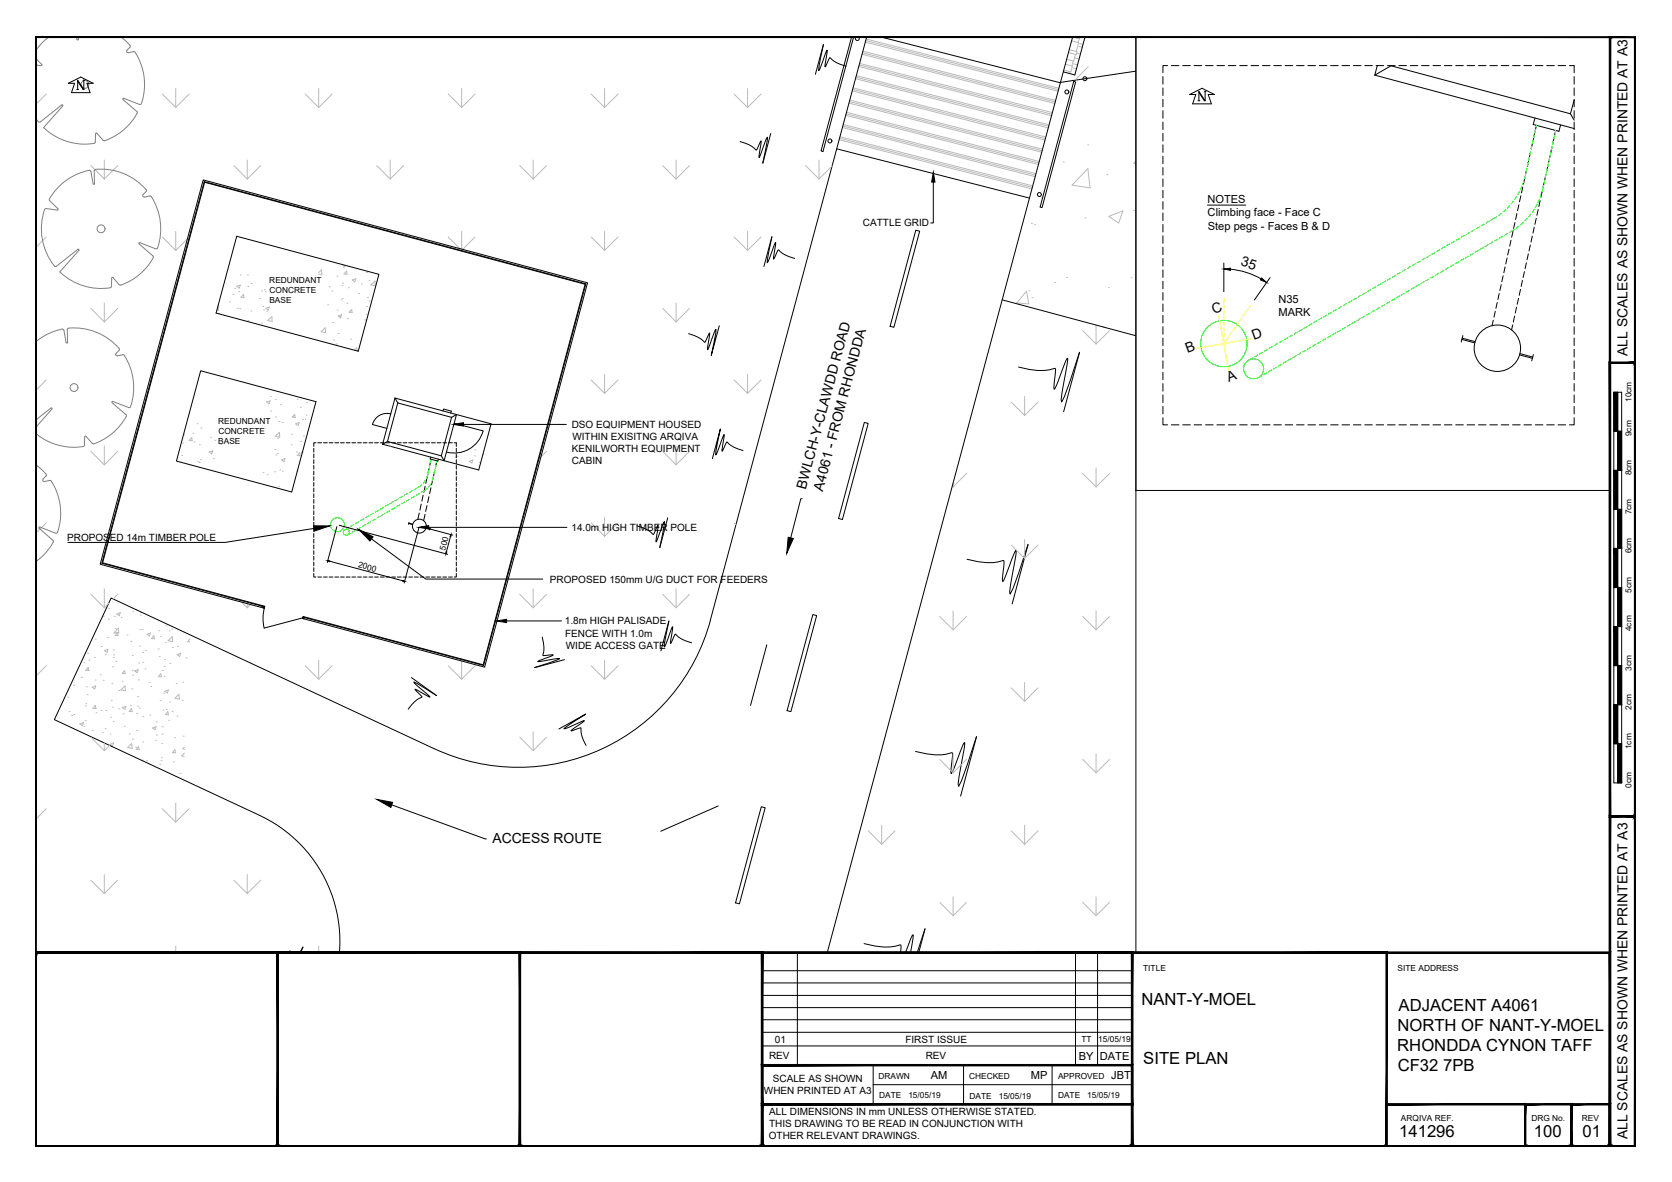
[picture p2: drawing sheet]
<svg xmlns="http://www.w3.org/2000/svg" width="420mm" height="297mm" viewBox="0 0 420 297" stroke-linecap="round" stroke-linejoin="round" font-family="sans-serif">
<!-- layer: 0 HATCH -->
<g fill="none" stroke="#bababa" stroke-width=".25">
<path d="M215 19.8l48.4 12.4M215.1 19.4l48.4 12.4M215.2 19l48.4 12.4M215.8 16.7l48.5 12.4M215.9 16.3l48.5 12.4M216 15.9l48.5 12.4M216.6 13.6l48.5 12.4M216.7 13.3l48.5 12.3M216.8 12.9l48.5 12.4M217.5 10.6l48.4 12.3M217.5 10.2l48.5 12.4M217.6 9.8l48.5 12.4"/>
<path d="M267.7 16.2l1.8 .4-.4 1.5-1.8-.5M268.7 12.5l1.9 .5-.2 .7-1.9-.5M269 18.1l-.2 .4M269.3 10.3l1.7 .4-.5 2.2M269.6 9.3l1.7 .5 .1-.5M269.6 17.1l.9 .2M269.7 15.4l-.3 1.2M269.8 16l1 .3M270.2 14.6l1 .2M270.3 13.7l-.5 1.7-1.8-.5M270.7 13.4l.8 .2M271.1 11.7l.9 .2"/>
<path d="M271.2 9.7l-.3 1M271.3 10.9l.8 .3M273.5 16.8l-3.2 3.2M11.6 23.6l-2.7 2.7M40.8 23.6l3.4 3.4M44.2 22.2v4.8M47.5 23.6l-3.3 3.4M76.7 23.6l3.4 3.4M80.1 22.2v4.8M83.4 23.6l-3.3 3.4M112.6 23.6l3.4 3.4M116 22.2v4.8"/>
<path d="M119.4 23.6l-3.4 3.4M148.6 23.6l3.3 3.4M151.9 22.2v4.8M155.3 23.6l-3.4 3.4M184.5 23.6l3.4 3.4M187.9 22.2v4.8M191.2 23.6l-3.3 3.4M210.9 35.1l48.4 12.4M211 34.7l48.4 12.4M211.1 34.4l48.4 12.3M211.7 32l48.4 12.4M211.8 31.7l48.5 12.3"/>
<path d="M211.9 31.3l48.4 12.3M212.5 29l48.5 12.3M212.6 28.6l48.5 12.4M212.7 28.2l48.5 12.4M213.3 25.9l48.5 12.4M213.4 25.5l48.5 12.4M213.5 25.1l48.5 12.4M214.2 22.8l48.4 12.4M214.3 22.5l48.4 12.3M214.4 22.1l48.4 12.3M273.3 36.4h.1M11.6 59.6l-2.7 2.7"/>
<path d="M22.8 41.6l3.4 3.4M26.2 40.2v4.8M29.6 41.6l-3.4 3.4M40.8 59.6l3.4 3.3M44.2 58.2v4.7M58.8 41.6l3.3 3.4M62.1 40.2v4.8M65.5 41.6l-3.4 3.4M94.7 41.6l3.4 3.4M98.1 40.2v4.8M101.4 41.6l-3.3 3.4M112.6 59.6l3 2.9"/>
<path d="M116 58.2v4.4M119.4 59.6l-3.1 3.1M130.6 41.6l3.4 3.4M134 40.2v4.8M137.3 41.6l-3.3 3.4M148.6 59.6l3.3 3.3M151.9 58.2v4.7M155.3 59.6l-3.4 3.3M166.5 41.6l3.4 3.4M169.9 40.2v4.8M173.3 41.6l-3.4 3.4M184.5 59.6l3.4 3.3"/>
<path d="M187.9 58.2v4.7M191.2 59.6l-3.3 3.3M202.4 41.6l3.4 3.4M205.8 40.2v4.8M209.1 41.7l-3.3 3.3M259.2 56.2h.1M260 56.4h.1M261.7 49.6h.1M267.2 40.7h.1M269.4 46.5l4-4.1 .5 4.8M269.4 46.5l4.5 .7M272.7 54.8h.1"/>
<path d="M278.1 43.9h.1M278.6 54.4l3.6-1.4-1.1 3.1zM284.8 52.9h.1M285.4 40.4l-.5 .7h.5M22.8 77.5l3.4 3.4M26.2 76.1v4.8M29.6 77.5l-3.4 3.4M47.1 60l-2.9 2.9M54.8 76.9l.1-.1 .1 1.2-.5-.1M55 78.8h.1M57.7 75.9h.1M58.6 74h.1"/>
<path d="M59 72.5h.1M59.5 71.9l.9-.3-.3 .8zM59.6 77.5h.1M60 73.3h.1M60.3 77.6h.1M60.4 69.1h.1M61.2 74l.1 .8-.7-.1zM62.2 69.1h.1M62.3 72h.1M63 78.1h.1M63.1 71.2h.1M65.2 75h.1"/>
<path d="M65.7 73.1h.1M66.1 77h.1M66.2 77.9h.1M66.4 72.8h.1M66.6 73.3h.1M66.8 77.4l.9-.2-.3 .7zM67 78.2h.1M80.1 68.5l.7-.7 .1 1.2-.9-.1M82.3 76.6h.1M82.7 72h.1M83.4 73.2h.1M84.6 69.4h.1"/>
<path d="M84.7 77.9h.1M85 79.4l.9-.3-.3 .8zM85.4 79.6h.1M85.7 75.4h.1M85.9 71.8h.1M86 75h.1M86.1 71.2h.1M86.2 66.8h.1M86.3 67.2h.1M86.5 67h.1M87.1 68.1l.1 .8-.7-.1zM87.2 76.2h.1"/>
<path d="M87.5 72.3h.1M88.5 78.5l-.8-.1 .7-.6 .1 .8M88.5 70.4l.9-.3-.3 .7zM90.2 73.8h.1M90.8 71.4h.1M92 79h.1M92.1 68.5h.1M92.1 77h.1M92.4 74.8h.1M92.7 70.5h.1M92.7 75.6h.1M93.2 71.6l1-1 .1 1.2z"/>
<path d="M166.5 77.5l3.4 3.4M169.9 76.1v4.8M173.3 77.5l-3.4 3.4M257.9 73.2l.6 3.2-3-.3zM258.6 73.1h.1M259.3 74.8h.1M265.1 71h.1M268 69.7h.1M278.6 72.3h.1M284.2 69.8h.1M11.6 95.5l-2.7 2.7M62.3 80.6h.1"/>
<path d="M65.7 81.2h.1M67.3 80.6l1-1 .1 1.2zM67.9 99.7h.1M80.7 83.3l1-.9 .1 1.2-1.1-.2M83.6 81h.1M83.8 85.4h.1M84.5 86.4h.1M85 83.8h.1M87.3 80.1h.1M88.1 85.2h.1M89.1 88l.5-.6 .2 .8M91.6 80.4h.1"/>
<path d="M148.6 95.5l3.3 3.3M151.9 94.1v4.7M155.3 95.5l-3.4 3.3M184.5 95.5l3.4 3.3M187.9 94.1v4.7M191.2 95.5l-3.3 3.3M257.5 99.7v4.7M272.1 83.1l3.3 3.3M275.4 81.7v4.7M277.2 82.1h.1M278.8 83.1l-3.4 3.3M22.8 113.4l3.4 3.4"/>
<path d="M26.2 112.1v4.7M29.6 113.4l-3.4 3.4M45.7 114.4h.1M45.9 111.3h.1M46.2 109.3h.1M48.2 110l-.7 .7 .8 .1M48.2 110l.1 .8M48.5 108.9h.1M48.8 111.1h.1M49.5 106.5h.1M49.7 116h.1M50.1 116.2h.1"/>
<path d="M50.1 111.8h.1M50.4 115.5h.1M50.5 107.6h.1M52.6 113.6l.9-.3-.3 .8zM52.9 109.9h.1M53.1 113.6h.1M53.6 115.3h.1M54 110.7h.1M55.5 111.7h.1M66.1 118.8h.1M67 101l.9-.3-.3 .8zM67.1 119.3h.1"/>
<path d="M68 103.3h.1M69 118.6h.1M69 113h.1M69.2 109.6l1-1 .1 1.3zM69.2 100.4h.1M69.2 104.8h.1M69.4 114.3h.1M69.7 114h.1M69.8 110.1h.1M70.1 109.4h.1M70.1 105.9h.1M70.3 118.1h.1"/>
<path d="M70.5 101.7h.1M70.7 115.5l.9-.2-.3 .7zM70.9 106.2h.1M70.9 118.4h.1M73.2 111.8h.1M73.3 109.1h.1M73.7 104.6h.1M74.1 104.1l-.7 .7 .8 .1-.1-.8M74.3 106.5l.9-.3-.3 .8zM74.5 113.6h.1M74.6 118.4h.1M74.7 100.3h.1"/>
<path d="M75.4 102.4h.1M75.4 114.6l-.7-.2 .6-.7 .1 .9M75.5 110.9h.1M75.8 113.6h.1M75.9 113.8h.1M76 105.4h.1M76.3 109.6h.1M76.7 105.4h.1M76.9 104.3h.1M77 101.1h.1M98.1 112.1h.1M114.4 114.9h.1"/>
<path d="M114.8 114.7h.1M115.6 106.3h.1M117.9 115.9l1-.3-.3 .8zM119.2 114.6h.1M119.4 113.1h.1M120.5 116.2h.1M121.3 114.2h.1M135.4 115.4l-.2 .2M137.3 113.4l-1.4 1.5M166.5 113.4l3.4 3.4M169.9 112.1v4.7M173.3 113.4l-3.4 3.4"/>
<path d="M242.9 119l-3.4 3.4M254.1 101l3.4 3.4M260.8 101l-3.3 3.4M272.1 119l3.3 3.4M275.4 117.6v4.8M278.8 119l-3.4 3.4M11.6 131.4l-2.7 2.7M70 122.3h.1M148.6 131.4l3.3 3.4M151.9 130v4.8M155.3 131.4l-3.4 3.4M184.5 131.4l.4 .5"/>
<path d="M239.3 122.2l.2 .2M239.5 121.4v1M254.1 137l3.4 3.3M257.5 135.6v4.7M260.8 137l-3.3 3.3M22.8 149.4l3.4 3.3M26 154.9h.1M26.2 148v4.7M27.2 155.6h.1M27.3 151.6l-1.1 1.1M27.4 152.9h.1M28.6 159.1h.1"/>
<path d="M28.7 154.9h.1M28.9 158h.1M28.9 159.7l.8 .1-.1-.9-.7 .8M29.3 154.3l.9-.4-.2 .8zM29.6 149.4l-1.2 1.1M29.7 157.9l.2 1.2-1.2-.2zM30.4 155.2h.1M31.9 159.6h.1M33.4 153.6h.1M34.1 153.2h.1M35.2 158.2h.1M35.2 154.6h.1"/>
<path d="M35.3 153.9h.1M35.7 158.2h.1M36.9 159.4l.9-.3-.2 .7zM39.9 158.5h.1M40.3 159.9h.1M41.7 157.3h.1M42.5 158.5h.1M43.1 158.1h.1M43.3 160l-1 1 1.1 .2-.1-1.2M60 150.6l.2 .2M60.7 151.3l1.4 1.4M62.1 151.2v.1"/>
<path d="M62.1 151.7v1M62.9 151.9l-.8 .8M63.4 151.5l-.2 .1M130.6 149.4l3.4 3.3M134 148v4.7M137.3 149.4l-3.3 3.3M166.5 149.4l3.4 3.3M169.9 148v4.7M173.3 149.4l-3.4 3.3M236.1 154.9l3.4 3.4M239.5 153.5v4.8M242.9 154.9l-3.4 3.4"/>
<path d="M272.1 154.9l3.3 3.4M275.4 153.5v4.8M278.8 154.9l-3.4 3.4M11.6 167.3l-2.7 2.7M17.1 175.2h.1M17.3 178.8h.1M18 179.8h.1M18.5 172.2h.1M18.5 179.6h.1M20.4 170.2h.1M21.1 166.5h.1M21.4 177.4h.1"/>
<path d="M21.6 176.8h.1M21.7 172.6h.1M21.9 168.4h.1M21.9 174.6h.1M22 164.2h.1M22.2 167.7l-.6 .7 .7 .1-.1-.8M22.3 165.9h.1M23.2 172.7l.9-.3-.3 .7zM23.3 178l.8 .1M23.8 165.2h.1M23.9 160.6h.1M23.9 170.9h.1"/>
<path d="M24 177.2l-.6 .8M24 177.3l.1 .8M24.1 179.1h.1M25.2 169.6h.1M25.4 178.5h.1M25.4 162.5h.1M25.9 171h.1M26.3 163.5l.8-.3-.2 .7zM26.4 164.4h.1M26.6 178.5h.1M27.1 160.2h.1M28 176h.1"/>
<path d="M28.1 171.8h.1M28.2 177.7h.1M28.3 167.6h.1M28.4 163.3h.1M28.5 165.2h.1M28.6 164.6h.1M29.1 166.2h.1M29.7 178.1h.1M29.9 173.5h.1M30.7 171.2h.1M30.9 179.4h.1M31.4 172.4l.1 1.2-1.1-.2z"/>
<path d="M31.4 169.3l-.7-.1 .6-.7 .2 .8M31.6 177.5l-.2 .7-.7-.4 1-.3M32.8 177.3h.1M32.9 161.2h.1M33.1 178.1l-.6 .7h.7l-.1-.7M33.1 173.1h.1M33.2 168.5h.1M33.2 164.7h.1M33.3 169.7h.1M33.8 168.6l.9-.3-.2 .7zM34.4 179.3h.1M34.6 177.5h.1"/>
<path d="M34.6 175.1h.1M34.7 170.9h.1M34.9 166.6h.1M35 178h.1M35 162.4h.1M35.9 166.5h.1M35.9 164h.1M36.4 168.1h.1M36.6 163.5h.1M37.5 171.5h.1M37.7 179.7h.1M37.9 172.5h.1"/>
<path d="M38.8 160.5h-.8l.7-.8 .1 .8M39.8 163.1h.1M40 165h.1M40.2 176h.1M40.4 169.3l.2 .8-.8-.1zM40.8 168.4h.1M40.9 178.4h.1M41.1 174.2h.1M41.2 170h.1M41.2 167.5h.1M41.4 165.7h.1M41.4 173.7l.9-.3-.3 .8z"/>
<path d="M41.6 161.5h.1M41.8 178.3h.1M42.3 179.6h-.7l.6-.8 .1 .9M42.6 176.4h.1M42.7 166.7h.1M43.3 178.8h.1M43.3 162.7h.1M44.3 171.8h.1M44.5 180h.1M44.5 164.5l.9-.3-.3 .8zM44.6 162.5h.1M44.9 174.5l.2 1.2-1.2-.2z"/>
<path d="M45.7 176h.1M45.9 171.4h.1M46.8 165.3h.1M47.8 160.5l-.7 .8h.6M76.7 167.3l3.4 3.4M80.1 165.9v4.8M83.4 167.3l-3.3 3.4M112.6 167.3l3.4 3.4M116 166.1v4.6M119.4 167.3l-3.4 3.4M148.6 167.3l3.3 3.4M151.9 165.9v4.8"/>
<path d="M155.3 167.3l-3.4 3.4M254.1 172.9l3.4 3.4M257.5 171.5v4.8M260.8 172.9l-3.3 3.4M20.1 181.9l.9-.3-.3 .8zM21 182.6h.1M21.4 181.1h.1M22.8 185.3l3.4 3.3M23.2 183.6h.1M25.7 184.1h.1M26.2 186.7v1.9M26.4 183.1h.1"/>
<path d="M27.5 187.3l-1.3 1.3M27.7 184.5h.1M27.8 180.3h.1M28.5 181.3h.1M28.5 186.7l-.2 .8-.6-.5 .9-.3M31.2 182.5h.1M32.1 187.9l1-1.1 .1 1.2-1.1-.1M32.5 184.4h.1M33.3 185.8h.1M34.1 187.8h.1M34.3 183.5h.1M34.8 187.6l-.6 .7 .8 .1-.2-.8"/>
<path d="M35.7 191.1h.1M35.9 180h.1M35.9 186.5h.1M36.8 191.2h.1M38.3 182.9l.9-.3-.2 .8zM39.1 186h.1M39.2 181.4h.1M39.3 184.7h.1M40.2 192.1h.1M40.5 191.1h.1M40.5 190.4h.1M40.6 186.9h.1"/>
<path d="M40.7 184.5h.1M40.8 182.6h.1M42.4 181h.1M43.3 189.1l.8 .1M43.3 189.1l.6-.7 .2 .8M43.6 191.5h.1M43.9 185.4h.1M45.2 194.4h.1M46 185h.1M46.3 189.3l-.7 .7 .7 .1M46.4 187.9l-.5 .1 .5 .4M130.6 185.3l3.4 3.3"/>
<path d="M134 183.9v4.7M137.3 185.3l-3.3 3.3M236.1 190.8l3.4 3.4M239.5 189.4v4.8M242.9 190.8l-3.4 3.4M272.1 190.8l3.3 3.4M275.4 189.4v4.8M278.8 190.8l-3.4 3.4M11.6 203.2l-2.7 2.7M26.2 219.8v4.8M40.8 203.2l3.4 3.4M44.2 201.8v4.8"/>
<path d="M47.5 203.2l-3.3 3.4M62.1 219.8v4.8M218.2 208.8l3.4 3.4M221.6 207.4v4.8M224.9 208.8l-3.3 3.4M254.1 208.8l3.4 3.4M257.5 207.4v4.8M260.8 208.8l-3.3 3.4M11.6 239.2l-.2 .2M22.8 221.2l3.4 3.4M29.6 221.2l-3.4 3.4M40.8 239.2l.2 .2"/>
<path d="M44.2 237.8v1.6M47.5 239.2l-.2 .2M58.8 221.2l3.3 3.4M65.5 221.2l-3.4 3.4M76.7 239.2l.2 .2M80.1 237.8v1.6M83.4 239.2l-.2 .2M236.1 226.8l3.4 3.3M239.5 225.4v4.7M242.9 226.8l-3.4 3.3M272.1 226.8l3.3 3.3M275.4 225.4v4.7"/>
<path d="M278.8 226.8l-3.4 3.3"/>
</g>
<!-- layer: 0 FENCE WALL AND RAILS -->
<g fill="none" stroke="#000" stroke-width=".25">
<path d="M214 9.3l-7.7 28.6 .5 .2 7.7-28.8M215.1 9.3a.49 .49 0 0 0 0 .7 .49 .49 0 0 0 .7 0 .49 .49 0 0 0-.1-.7M272.7 9.3l-2.6 9.5-2.9-.7M285.4 17.9l-18.9 2.8M269.8 20.5l.5 .1-8.4 31.6-.5-.2zM51.3 45.6l95.9 25.7-25.7 95.9-45.3-12.1v-.2l45.2 12.2 25.6-95.7-95.6-25.6-25.6 95.6 40.7 11v.1l-40.9-11zM65.5 152.2l.7 .2M66.2 152.4l.3 .1-.1 .3-.3-.1zM66.4 152.8l-41.2-11 25.9-96.6 96.5 25.9-25.8 96.6-45.7-12.3M66.5 152.7l-.4 2.9 .3 2.2M76.1 155.3l-9.7 2.5M76.2 155.1l.3 .1-.1 .3-.3-.1z"/>
<path d="M76.2 155.1l.4 .1"/>
<circle cx="272.6" cy="19.8" r=".5"/>
<circle cx="208.6" cy="35.4" r=".5"/>
<circle cx="268.1" cy="23.1" r=".5"/>
<circle cx="261.2" cy="48.9" r=".5"/>
</g>
<!-- layer: 0 BANKS ROAD MANHOLE AND GROUND FEATURES -->
<g fill="none" stroke="#000" stroke-width=".25">
<path d="M206.9 11.2l-1.2 6.5 2.1-5.1-.5 4.2 1.1-2.2 .1-.1 .3 .2a6.6 6.6 0 0 0 3.8 1.9M206.9 11.2l-2 7.5M217.8 9.3l-39.2 146.5a50 50 0 0 1-69.5 32.4l-81.2-37.9-14.2 30.5 51.5 24.1a35 35 0 0 1 20.1 34.5M221.3 9.3l45.2 11.5M269.5 9.3l-61.6 230.1M193.7 33.5l-2 7.5 1.2-6.5-2.1 5.1 .5-4.2-1.1 2.2-.2 .1-.5-.5a7.9 7.9 0 0 0-3.5-1.6M210.3 37.4l48.4 12.4M194 59.5l-2 7.5M194 59.5l-1.2 6.5 2-5.1-.4 4.2 1.1-2.2 .2-.1 .5 .5a8.7 8.7 0 0 0 3.5 1.6M230.1 57.8l1 .3-6.5 24.2-.9-.3zM251.8 75.4l33.6 9M180.7 81.9l-2 7.4 1.2-6.5-2.1 5.1 .5-4.2-1.1 2.2-.2 .1-.4-.5a8.6 8.6 0 0 0-3.6-1.6"/>
<path d="M256 92.2a15.4 15.4 0 0 0 8.5 .5l.7-.1 .1 .3-.5 4.2 .2 .7 .6-1.3 2.2-5.7 .4-.8 .1 .1-1.4 8.4-.3 2 .2 .5 .7-1.4 1.5-4.1 2.3-7-4 15M186.7 113.2a7.5 7.5 0 0 1-4-2.1l-1.3 2.3 .5-4.2-2.1 5.1 1.2-6.5-2 7.5M217.2 106.2l1 .2-6.5 24.2-1-.3zM167.8 130.1l-2 7.5 1.2-6.5-2.1 5.1 .5-4.2-1.1 2.2-.2 .1-.5-.5a7.9 7.9 0 0 0-3.5-1.6M168.1 156.1l-2 7.5M168.1 156.1l-1.2 6.5 2.1-5.1-.5 4.2 1.1-2.2 .2-.1 .5 .5a7.9 7.9 0 0 0 3.5 1.6M204.3 154.4l.9 .3-6.5 24.1-.9-.2zM243 140.5a15.6 15.6 0 0 0 8.5 .5l.8-.1v.3l-.4 4.2 .1 .7 2.9-7 .3-.8 .2 .1-1.4 8.4-.3 1.9 .1 .6 .8-1.4 1.4-4.1 2.3-7-4 15M103.4 170.3l6.3 4.5-5.7-3.4 1.8 1.8a5.3 5.3 0 0 1 2.2 2l-3.7-2 1.8 2-.7 .3a8.4 8.4 0 0 0-2.8 2.7M136.3 160.1a7.1 7.1 0 0 1 .1 4.6l2.6-.1-3.9 1.6a5.9 5.9 0 0 0 3-.4l2.5-.3-6.2 2.2 7.4-1.9M140.4 183.2l6.8-3.7-5.5 3.6 1.2-.3 3.9-1.7-3.3 2.5 2.5-.7v.8a8.1 8.1 0 0 0 1.3 3.6M230.1 188.8a15.6 15.6 0 0 0 8.5 .5l.7-.1 .1 .3-.4 4.2 .1 .7 .6-1.3 2.2-5.8 .4-.7 .2 .1-1.5 8.4-.2 1.9 .1 .6 .7-1.4 1.5-4.1 2.3-7-4 15"/>
<path d="M191.3 202.7l1 .3-6.5 24.1-1-.2zM60.4 239.1l.8 .3M72.5 239.4l.3-.4h.2l-.1 .4M76.1 238l-.7 1.4M76.1 238l-.6 1.4M217.1 237.1a15.4 15.4 0 0 0 8.5 .5l.8-.1-.1 1.9M227.5 239.4l1.8-4.5 .2 .1-.1 1-.6 3.4M230.5 239.4l1.9-6-1.5 6"/>
</g>
<!-- layer: 0 BUILDINGS CABINS CABINETS AND FOUNDATIONS -->
<g fill="none" stroke="#000" stroke-width=".25">
<path d="M345.5 18.9l50.1 13.4M346.1 16.5l-.6 2.4M349.6 16.5l45 12.1M349.6 16.5l-4.1 2.4M349.6 16.5h.1M385.7 29.7l-.4 1.6 6.4 1.7 .5-1.6M394.6 28.6l1 1.6M395.6 25.1l-1 3.5M59.5 59.4l35.7 9.5-5.2 19.4-35.7-9.6zM50.4 93.2l29 7.7-6.1 22.7-29-7.7zM97.4 110.9l13.5 3.7M97.4 110.9l-1.3 .7"/>
<path d="M98.2 104a3.8 3.8 0 0 0-4.6 2.7l3.6 1M99.3 100l24.1 6.5-3.1 11.6-24.2-6.5M99.3 100l-3.2 11.6M99.3 100l.7 1.3M100 101.3l-2.6 9.6M100 101.3l13.5 3.6M108.2 114.9l-.1 .5 1.9 .5 .2-.5M111.3 103.3l.1-.5 2 .5-.1 .5M113.5 104.9l1.2-.7-3.1 11.6-.7-1.2M113.5 104.9l-2.6 9.7M114.1 106.4l7.3 1.9a7.5 7.5 0 0 1-9.2 5.3"/>
</g>
<!-- layer: 0 TOWERS -->
<g fill="none" stroke="#000" stroke-width=".25">
<path d="M367.4 85.3l3.2 .9M367.4 85l3.3 .9M367.6 84.3l-.4 1.7M381.9 89.2l3.2 .8M381.9 88.9l3.3 .8M385.3 89.1l-.4 1.6M102.7 131.6l1 .2M102.8 131.5l.9 .2M102.8 131.3l-.1 .5M107.1 132.7l.9 .3M107.1 132.6l1 .3M108.1 132.7l-.1 .5"/>
<circle cx="376.3" cy="87.5" r="5.8"/>
<circle cx="105.4" cy="132.2" r="1.75"/>
</g>
<!-- layer: 0 SERVICES BURIED -->
<g fill="none" stroke="#000" stroke-width=".25">
<path d="M384.6 38.1l-.3 1.4M385.1 35.8l-.3 1.5M385.6 33.6l-.3 1.5M386.1 31.5l-.3 1.4M389.5 39.2l-.3 1.5M390 37l-.3 1.5M390.5 34.8l-.3 1.5M390.9 32.8l-.2 1.2M380.2 58.1l-.3 1.5M380.7 55.9l-.3 1.5M381.2 53.7l-.3 1.5M381.7 51.5l-.4 1.4"/>
<path d="M382.2 49.2l-.4 1.5M382.7 47l-.4 1.5M383.2 44.7l-.4 1.5M383.7 42.5l-.4 1.5M384.1 40.3l-.3 1.5M385 59.3l-.3 1.5M385.5 57.1l-.3 1.5M386 54.9l-.3 1.5M386.5 52.6l-.3 1.5M387 50.4l-.3 1.5M387.5 48.2l-.3 1.5M388 46l-.3 1.4"/>
<path d="M388.5 43.7l-.3 1.5M389 41.5l-.3 1.5M375.8 78.2l-.4 1.5M376.2 76l-.3 1.5M376.7 73.8l-.3 1.5M377.2 71.5l-.3 1.5M377.7 69.3l-.3 1.5M378.2 67.1l-.3 1.5M378.7 64.8l-.3 1.5M379.2 62.6l-.3 1.5M379.7 60.4l-.3 1.5M380.6 79.4l-.3 1.5"/>
<path d="M381.1 77.2l-.3 1.5M381.6 75l-.3 1.5M382.1 72.7l-.3 1.5M382.6 70.5l-.3 1.5M383.1 68.3l-.4 1.4M383.6 66l-.3 1.5M384.1 63.8l-.4 1.5M384.6 61.6l-.4 1.5M375.2 80.5l-.2 1.3M380.1 81.7l-.3 1.2M107.3 120l-.3 1.5M107.8 117.8l-.3 1.5"/>
<path d="M108.3 115.4l-.3 1.6M109.3 118.1l-.3 1.5M109.8 115.8l-.4 1.6M105.4 128.9l-.4 1.6M105.8 126.7l-.3 1.5M106.3 124.5l-.3 1.4M106.8 129.3l-.3 1.6M106.8 122.2l-.3 1.5M107.3 127l-.3 1.5M107.8 124.8l-.3 1.5M108.3 122.6l-.3 1.5M108.8 120.4l-.4 1.4"/>
</g>
<!-- layer: 0 TREES AND PLANTINGS -->
<g fill="none" stroke="#808080" stroke-width=".25">
<path d="M8.9 14.7l1.6 1.5-.2 .3M8.9 16.3l1.4 .2M12.3 9.3l-1.9 1.6-1.5 1.9M19.2 9.3l.4 .8 .1-.8M30.4 9.3l2.2 2.1v.5M32.6 11.9l-.8 .9 .1 .4 1.7-.2M33.6 13h.1a14 14 0 0 1 1.7 13.2l-4.3-1.5-.2 .1v.2l3.5 3 .1 .5M8.9 29.7l.7 .9h.5l5.4-4.2h.3v.2l-4.8 5.5a14.8 14.8 0 0 0 12.8 3.9l.1-.3 .1-2.1M34.4 28.5a13.8 13.8 0 0 1-8.4 6.8l-1.7-1.8-.3 .1M11.6 52.4h-.2a12.9 12.9 0 0 0-.5 8.9 13.8 13.8 0 0 0 2.9 5.7l.4-.1 5.4-4.2M12.4 50l.1 .4 2.1 2.3-3-.3M36 48.9l-.1 .3 .3 .3 1.4-.3 .4 .2"/>
<path d="M36.7 48.2l-.8 .7M36.7 47.6v.5M36.7 47.7a14.8 14.8 0 0 0-12.8-5.1l-.2 .3 .1 3.2-.2 .2-.2-.1-.7-3.3a14.2 14.2 0 0 0-10.3 7.1M38 49.4a15 15 0 0 1 1.6 12.9M19.6 62.6l.2 .1v.2M19.8 62.9l-4.8 5.4a14.8 14.8 0 0 0 12.9 4l.1-.3 .1-2.1M28.4 69.8l-.3 .1M35 61.3l3.4 3M35.1 61l4 1.5M35.2 61h-.3l.1 .3M38.4 64.3l.2 .3a13.8 13.8 0 0 1-8.5 7l-1.7-1.8M39.6 62.3l-.5 .2"/>
<path d="M8.9 86a13.3 13.3 0 0 1 7-3.2l.7 3.3M16.6 86.1l.2 .1 .2-.1-.1-3.3 .2-.3a14.7 14.7 0 0 1 12.9 5.2l-.1 .3-.7 .8M29.2 88.8l-.1 .4 .4 .2M29.5 89.4l1.5-.3a14.1 14.1 0 0 1 1.6 13.3l-4.3-1.5h-.2l.1 .3M8.9 116.8l2.8 2.5-.1 .3-.8 .8M8.9 108.9a14.7 14.7 0 0 0 12.2 3.3l.1-.3 .1-2.1M12.8 102.6l-3.9 3M12.8 102.5l.2 .1v.2M13 102.8l-4.1 4.7M28.2 101.2l3.5 3M31.7 104.2v.1a13.4 13.4 0 0 1-8.4 7.2l-1.7-1.8-.3 .1M10.8 120.4l-.1 .3 .3 .3 1.6-.3a14 14 0 0 1 1.7 13.3h-.3"/>
<path d="M13.4 136.2l-1.9 2.7-2.6 2.3M14 134l-4-1.5h-.2v.3l3.5 3 .1 .4"/>
<circle cx="21.3" cy="21.2" r=".98"/>
<circle cx="25.4" cy="57.5" r=".98"/>
<circle cx="18.6" cy="97.4" r=".98"/>
</g>
<!-- layer: PROPOSED OTHER USER 2 ANCILLARY -->
<g fill="none" stroke="#0f0" stroke-width=".25">
<circle cx="307.5" cy="86.3" r="5.8"/>
<circle cx="84.8" cy="131.9" r="1.75"/>
</g>
<!-- layer: PROPOSED OTHER USER 1 -->
<g fill="none" stroke="#0f0" stroke-width=".25">
<path d="M384.3 39.4l-.2 .9M384.6 38l-.2 .9M385 36.6l-.2 .9M385.3 35.2l-.3 1M385.6 33.8l-.2 1M385.9 32.4l-.2 1M386.1 31.5l-.1 .5M389.4 39.6l-.2 .9M389.7 38.2l-.2 .9M390 36.8l-.2 .9M390.3 35.4l-.1 .9M390.7 34l-.3 .9"/>
<path d="M390.9 32.8l-.1 .7M366.8 59.9l-.8 .4M368 59.2l-.8 .4M369.3 58.4l-.9 .5M370.5 57.7l-.8 .5M371.7 57l-.8 .5M373 56.3l-.8 .5M374.2 55.6l-.8 .5M376.2 54.4l-1.6 1M377.3 53.6l-.7 .5M377.7 59.4l-.9 .4M378.4 52.6l-.7 .7"/>
<path d="M378.9 58.7l-.8 .4M379.4 51.6l-.6 .7M380.3 50.5l-.6 .8M380.6 57.6l-1.3 .8M381.2 49.3l-.6 .8M381.7 56.8l-.7 .6M381.9 48.1l-.5 .8M382.4 46.8l-.3 .9M382.8 55.9l-.7 .6M382.9 45.5l-.3 .9M383.4 43.6l-.3 1.4M383.7 42.2l-.2 .9"/>
<path d="M383.8 54.8l-.6 .7M384 40.8l-.2 .9M384.7 53.7l-.6 .8M385.6 52.6l-.6 .8M386.3 51.3l-.5 .9M386.8 50l-.3 .9M387.3 48.7l-.3 .9M387.9 46.6l-.4 1.6M388.2 45.2l-.2 .9M388.5 43.8l-.2 .9M388.8 42.4l-.2 .9M389.1 41l-.2 .9"/>
<path d="M332.2 79.9l-.9 .5M333.4 79.2l-.8 .5M334.6 78.5l-.8 .5M335.9 77.8l-.9 .4M337.1 77l-.8 .5M338.3 76.3l-.8 .5M339.6 75.6l-.8 .5M340.8 74.9l-.8 .5M342.1 74.2l-.9 .5M343 79.4l-.8 .5M343.3 73.5l-.8 .5M344.3 78.7l-.9 .5"/>
<path d="M344.5 72.7l-.8 .5M345.5 78l-.8 .4M345.8 72.1l-.9 .4M346.7 77.3l-.8 .4M347 71.3l-.8 .5M348 76.5l-.8 .5M348.2 70.6l-.8 .5M349.2 75.8l-.8 .5M349.5 69.9l-.9 .5M350.5 75.1l-.9 .5M350.7 69.2l-.8 .5M351.7 74.4l-.8 .5"/>
<path d="M351.9 68.5l-.8 .4M352.9 73.7l-.8 .4M353.2 67.8l-.8 .4M354.2 73l-.9 .4M354.4 67l-.8 .5M355.4 72.2l-.8 .5M355.6 66.3l-.8 .5M356.6 71.5l-.8 .5M356.9 65.6l-.8 .5M357.9 70.8l-.9 .5M358.1 64.9l-.8 .5M359.1 70.1l-.8 .5"/>
<path d="M359.4 64.2l-.9 .4M360.3 69.4l-.8 .5M360.6 63.5l-.8 .4M361.6 68.7l-.8 .5M361.9 62.7l-.9 .5M362.8 67.9l-.8 .5M363.1 62l-.8 .5M364.1 67.2l-.9 .5M364.3 61.3l-.8 .5M365.3 66.5l-.8 .5M365.6 60.6l-.9 .5M366.5 65.8l-.8 .5"/>
<path d="M367.8 65.1l-.8 .5M369 64.4l-.8 .5M370.3 63.6l-.9 .5M371.5 62.9l-.8 .5M372.7 62.2l-.8 .5M374 61.5l-.9 .5M375.2 60.8l-.8 .5M376.4 60.1l-.8 .5M314.8 89.9l-.7 .5M316.1 89.2l-.9 .5M317.1 94.4l-.5 .3M317.3 88.5l-.8 .5"/>
<path d="M318.3 93.7l-.8 .5M318.5 87.8l-.8 .5M319.5 93l-.8 .5M319.8 87.1l-.8 .4M320.8 92.3l-.9 .5M321 86.4l-.8 .4M322 91.6l-.8 .4M322.3 85.6l-.9 .5M323.2 90.8l-.8 .5M323.5 84.9l-.8 .5M324.5 90.1l-.9 .5M324.7 84.2l-.8 .5"/>
<path d="M325.7 89.4l-.8 .5M326 83.5l-.9 .5M326.9 88.7l-.8 .5M327.2 82.8l-.8 .4M328.2 88l-.8 .5M328.5 82.1l-.9 .4M329.4 87.3l-.8 .4M329.7 81.3l-.8 .5M330.7 86.6l-.9 .4M330.9 80.6l-.8 .5M331.9 85.8l-.8 .5M333.1 85.1l-.8 .5"/>
<path d="M334.4 84.4l-.8 .5M335.6 83.7l-.8 .5M336.9 83l-.9 .5M338.1 82.3l-.8 .4M339.3 81.5l-.8 .5M340.6 80.8l-.9 .5M341.8 80.1l-.8 .5M107.7 118.2l-.6 2M108 116.8l-.2 1M108.3 115.4l-.2 1M109 119.6l-.5 1.6M109.2 118.2l-.2 .9"/>
<path d="M109.6 116.8l-.2 1M109.8 115.8l-.1 .6M87.7 132.5l-1 .6M88.1 134l-.6 .4M88.9 131.8l-.8 .5M89.3 133.3l-.8 .5M90.2 131.1l-.9 .5M90.6 132.6l-.8 .5M91.4 130.4l-.8 .5M91.8 131.9l-.8 .5M92.6 129.7l-.8 .5M93.1 131.2l-.9 .4"/>
<path d="M93.9 128.9l-.9 .5M94.3 130.5l-.8 .4M95.1 128.2l-.8 .5M95.5 129.7l-.8 .5M96.3 127.5l-.8 .5M96.8 129l-.9 .5M97.6 126.8l-.8 .5M98 128.3l-.8 .5M98.8 126.1l-.8 .5M99.2 127.6l-.8 .5M100.1 125.4l-.9 .5M100.5 126.9l-.9 .4"/>
<path d="M101.3 124.7l-.8 .4M101.7 126.2l-.8 .4M102.5 124l-.8 .4M102.9 125.4l-.8 .5M103.8 123.2l-.9 .5M104.2 124.7l-.8 .5M105.4 124l-.8 .5M106 121.8l-1.8 1.2M106.9 120.7l-.6 .7M107.3 122.7l-1.5 1.1M108.2 121.6l-.5 .8"/>
<circle cx="315" cy="92.7" r="2.51"/>
<circle cx="87" cy="133.8" r=".75"/>
</g>
<!-- layer: 0 TEXT -->
<g fill="none" stroke="#000" stroke-width=".25">
<path d="M8.9 9.3h276.5v230.1h-276.5zM285.4 9.3h119.2v114h-119.2zM234.5 45.8v10.2h-.6M303.4 51.5h9.6M307.5 66.1v7.2M309.2 67.7a18.8 18.8 0 0 1 7.7 2.4M319.2 69.8l-4 5.6M78.9 112.7v.9M78.9 114.1v.9M78.9 115.5v1M78.9 116.9v1M78.9 118.4v.9"/>
<path d="M78.9 119.8v1M79.4 111.3h-.5v.9M79.8 111.3h1M81.3 111.3h.9M82.7 111.3h1M84.1 111.3h1M85.6 111.3h.9M87 111.3h1M88.4 111.3h1M89.9 111.3h.9M91.3 111.3h.9M92.7 111.3h1"/>
<path d="M94.1 111.3h1M95.6 111.3h.9M97 111.3h.9M98.4 111.3h1M99.9 111.3h.9M101.3 111.3h.9M102.7 111.3h1M104.1 111.3h1M105.6 111.3h.9M107 111.3h1M108.4 111.3h1M109.9 111.3h.9"/>
<path d="M111.3 111.3h.9M112.7 111.3h1M114.1 111.3h.6v.9M114.7 112.7v.9M114.7 114.1v.9M114.7 115.5v1M114.7 116.9v1M114.7 118.4v.9M114.7 119.8v1M116.5 106.7h25.8M78.9 121.2v1M78.9 122.7v.9"/>
<path d="M78.9 124.1v1M78.9 125.5v1M78.9 127v.9M78.9 128.4v.9M78.9 129.8v1M78.9 131.2v1M78.9 132.7v.9M78.9 134.1v.9M78.9 135.5v1M78.9 136.9v1M78.9 138.4v.9M78.9 139.8v1"/>
<path d="M78.9 132.8l-22.4 3.5h-39.4M84.7 132.4l-2.5 9M85.2 132l27.3 7.3M93.4 135.4l13.6 10.1h29.4M105.2 132.7l-3.6 13.8M105.9 132.4l7.9 2.1M107.7 132.5h34.8M113.2 134.8l-1 3.9M114.7 121.2v1M114.7 122.7v.9M114.7 124.1v1M114.7 125.5v1"/>
<path d="M114.7 127v.9M114.7 128.4v.9M114.7 129.8v1M114.7 131.2v1M114.7 132.7v.9M114.7 134.1v.9M114.7 135.5v1M114.7 136.9v1M114.7 138.4v.9M114.7 139.8v1M201.6 125.3h-.4l-2.5 9.9M78.9 144.1v.9h.5"/>
<path d="M78.9 141.2v1M78.9 142.7v.9M79.8 145h1M81.3 145h.9M82.7 145h1M82.8 141l18.4 4.9M84.1 145h1M85.6 145h.9M87 145h1M88.4 145h1M89.9 145h.9M91.3 145h.9"/>
<path d="M92.7 145h1M94.1 145h1M95.6 145h.9M97 145h.9M98.4 145h1M99.9 145h.9M101.3 145h.9M102.7 145h1M104.1 145h1M105.6 145h.9M107 145h1M108.4 145h1"/>
<path d="M109.9 145h.9M111.3 145h.9M112.7 145h1M114.7 144.1v.9h-.6M114.7 141.2v1M114.7 142.7v.9M127.3 156h13.8M192.7 162.1l-4.1 15.2M98.4 202.3l23.8 8.5M180.5 202.5l-14.5 6.4"/>
</g>
<g fill="#000" stroke="#000" stroke-width=".25">
<path d="M234.5 43.3l.5 2.5h-.9zM307.5 67.6l1.7-.2v.5zM317 69.9l1.3 1.1-1.6-.7zM114 106.7l2.5-.5v.9zM78.8 132.1l4.1 .1-3.9 1.3zM90.1 133l3.7 1.9-.9 1.1zM105.2 132.5l2.5-.4v.8zM112.1 138.7h.2l-.3 .5zM113.3 134.4v.5l-.2-.1zM198.1 135l1.3 .3-1.7 3.7zM82.3 140.9h.6l-.1 .2zM101.2 145.9l.5 .2-.5-.1z"/>
<path d="M124.8 156l2.5-.4v.9zM94.7 200.9l4 .7-.5 1.3z"/>
</g>
<!-- layer: TEXT AND DIMENSIONS -->
<g fill="none" stroke="#000" stroke-width=".25">
<path d="M292.2 19.2v1.9M293.4 16.5h-1.2v1.8M294.4 16.5h1.9M297.2 16.5h1.9M300.1 16.5h1.9M302.9 16.5h1.9M305.8 16.5h1.9M308.7 16.5h1.9M311.5 16.5h1.9M314.4 16.5h1.9M317.2 16.5h1.9M320.1 16.5h1.9"/>
<path d="M322.9 16.5h2M325.8 16.5h1.9M328.7 16.5h1.9M331.5 16.5h1.9M334.4 16.5h1.9M337.2 16.5h1.9M340.1 16.5h1.9M342.9 16.5h2M345.8 16.5h1.9M348.7 16.5h1.9M351.5 16.5h1.9M354.4 16.5h1.9"/>
<path d="M357.2 16.5h1.9M360.1 16.5h1.9M363 16.5h1.9M365.8 16.5h1.9M368.7 16.5h1.9M371.5 16.5h1.9M374.4 16.5h1.9M377.2 16.5h1.9M380.1 16.5h1.9M383 16.5h1.9M385.8 16.5h1.9M388.7 16.5h1.9"/>
<path d="M391.5 16.5h1.9M394.4 16.5h1.2v1.8M395.6 19.2v1.9M292.2 22.1v1.9M292.2 25v1.9M292.2 27.8v1.9M292.2 30.7v1.9M292.2 33.5v1.9M292.2 36.4v1.9M292.2 39.2v1.9M395.6 22.1v1.9M395.6 25v1.9"/>
<path d="M395.6 27.8v1.9M395.6 30.7v1.9M395.6 33.5v1.9M395.6 36.4v1.9M395.6 39.2v1.9M292.2 42.1v1.9M292.2 45v1.9M292.2 47.8v1.9M292.2 50.7v1.9M292.2 53.5v1.9M292.2 56.4v1.9M292.2 59.2v2"/>
<path d="M395.6 42.1v1.9M395.6 45v1.9M395.6 47.8v1.9M395.6 50.7v1.9M395.6 53.5v1.9M395.6 56.4v1.9M395.6 59.2v2M292.2 62.1v1.9M292.2 65v1.9M292.2 67.8v1.9M292.2 70.7v1.9M292.2 73.5v1.9"/>
<path d="M292.2 76.4v1.9M292.2 79.2v2M395.6 62.1v1.9M395.6 65v1.9M395.6 67.8v1.9M395.6 70.7v1.9M395.6 73.5v1.9M395.6 76.4v1.9M395.6 79.2v2M292.2 82.1v1.9M292.2 85v1.9M292.2 87.8v1.9"/>
<path d="M292.2 90.7v1.9M292.2 93.5v1.9M292.2 96.4v1.9M292.2 99.3v1.9M395.6 82.1v1.9M395.6 85v1.9M395.6 87.8v1.9M395.6 90.7v1.9M395.6 93.5v1.9M395.6 96.4v1.9M395.6 99.3v1.9M292.2 105v1.8h1.2"/>
<path d="M292.2 102.1v1.9M294.4 106.8h1.9M297.2 106.8h1.9M300.1 106.8h1.9M302.9 106.8h1.9M305.8 106.8h1.9M308.7 106.8h1.9M311.5 106.8h1.9M314.4 106.8h1.9M317.2 106.8h1.9M320.1 106.8h1.9M322.9 106.8h2"/>
<path d="M325.8 106.8h1.9M328.7 106.8h1.9M331.5 106.8h1.9M334.4 106.8h1.9M337.2 106.8h1.9M340.1 106.8h1.9M342.9 106.8h2M345.8 106.8h1.9M348.7 106.8h1.9M351.5 106.8h1.9M354.4 106.8h1.9M357.2 106.8h1.9"/>
<path d="M360.1 106.8h1.9M363 106.8h1.9M365.8 106.8h1.9M368.7 106.8h1.9M371.5 106.8h1.9M374.4 106.8h1.9M377.2 106.8h1.9M380.1 106.8h1.9M383 106.8h1.9M385.8 106.8h1.9M388.7 106.8h1.9M391.5 106.8h1.9"/>
<path d="M395.6 105v1.8h-1.2M395.6 102.1v1.9"/>
</g>
<!-- layer: 02 - HIDDEN LINES -->
<path d="M312 80l-.5 .8M312.8 78.8l-.5 .8M313.6 77.6l-.5 .8M314.3 76.8l-.4 .5M307.9 85.9l-.4 .5M308.7 84.7l-.5 .7M309.5 83.5l-.5 .8M310.4 82.3l-.6 .8M311.2 81.2l-.6 .7" fill="none" stroke="#ff0" stroke-width=".25"/>
<!-- layer: AXE -->
<path d="M306.3 79.4l2.5 14M314.5 85.1l-14 2.5" fill="none" stroke="#ff0" stroke-width=".25"/>
<!-- layer: PROPOSED OTHER USER 1 - HIDDEN -->
<path d="M307.5 75v1.1M307.5 76.6v1M307.5 78v1M307.5 79.5v.9M307.5 80.9v1M307.5 82.3v1M307.5 83.8v.9M307.5 85.2v1.2" fill="none" stroke="#ff0" stroke-width=".25"/>
<!-- layer: 0 -->
<g fill="none" stroke="#000" stroke-width=".25">
<path d="M405.5 98.6h2v98.1h-2zM406.5 98.6v98.1M405.5 118.2h2M405.5 108.4h2M405.5 137.8h2M405.5 128h2M405.5 157.5h2M405.5 147.7h2M405.5 177.1h2M405.5 167.3h2M405.5 186.9h2M200.4 239.4v28.3"/>
<path d="M270.3 239.4v28.3M275.8 239.4v28.3M191.5 250.1h93M191.5 247h93M191.5 243.9h93M191.5 256.3h93M191.5 253.2h93M191.5 259.4h93M191.5 262.8h93M219.4 267.7v9.8M219.4 272.6h65.1M242.1 267.7v9.8"/>
<path d="M264.4 267.7v9.8"/>
</g>
<g fill="#000" stroke="#000" stroke-width=".25">
<path d="M8.9 9.3l.2 .1h401.6zM8.9 9.3h402l-.2 .1z"/>
<path d="M404.4 9.3l.3 .1zM404.4 9.3l.3 .1-.3 278.6zM404.7 9.4l-.3 278.6 .3-.1zM404.4 288l.3-.1z"/>
<path d="M404.6 9.3l.1 .1h6zM404.6 9.3h6.3l-.2 .1z"/>
<path d="M410.7 9.4v278.5l.2-278.6zM410.9 9.3v278.7l-.2-.1z"/>
<path d="M410.7 9.4v278.5l.2-278.6zM410.9 9.3v278.7l-.2-.1z"/>
<path d="M404.4 91l.3 .3 6.2-.3zM404.7 91.3l6.2-.3-.2 .3zM410.9 91l-.2 .3z"/>
<path d="M404.4 91l.3 114v-113.7zM404.4 91l.3 114-.3 .3z"/>
<path d="M405.5 98.6l1 9.8v-9.8zM405.5 98.6l1 9.8h-1z"/>
<path d="M410.9 91.1l-.2 .2 .2 113.9zM410.7 91.3l.2 113.9-.2-.2zM410.7 205l.2 .3zM404.7 205h6l.2 .3zM404.7 205l-.3 .3h6.5z"/>
<path d="M405.5 118.2l1 9.8v-9.8zM405.5 118.2l1 9.8h-1z"/>
<path d="M406.5 108.4l1 9.8v-9.8zM406.5 108.4l1 9.8h-1z"/>
<path d="M405.5 137.8l1 9.8v-9.8zM405.5 137.8l1 9.8h-1z"/>
<path d="M406.5 128l1 9.8v-9.8zM406.5 128l1 9.8h-1z"/>
<path d="M405.5 157.5l1 9.8v-9.8zM405.5 157.5l1 9.8h-1z"/>
<path d="M406.5 147.6l1 9.9v-9.9zM406.5 147.6l1 9.9h-1z"/>
<path d="M405.5 177.1l1 9.8v-9.8zM405.5 177.1l1 9.8h-1z"/>
<path d="M406.5 167.3l1 9.8v-9.8zM406.5 167.3l1 9.8h-1z"/>
<path d="M406.5 186.9l1 9.8v-9.8zM406.5 186.9l1 9.8h-1z"/>
<path d="M404.4 205l.3 .3 6.2-.3zM404.7 205.3l6.2-.3-.2 .3zM410.9 205l-.2 .3z"/>
<path d="M410.9 205.1l-.2 .2 .2 82.7zM410.7 205.3l.2 82.7-.2-.1zM410.7 287.9l.2 .1z"/>
<path d="M8.9 239.2l.2 .4zM8.9 239.2l395.5 .4h-395.3zM8.9 239.2l395.5 .4 .3-.4z"/>
<path d="M9.1 239.6h60.5l.3-.4zM8.9 239.2h61l-60.8 .4zM8.9 239.2l.2 .4z"/>
<path d="M69.9 239.6h60.6l.3-.4zM69.6 239.2h61.2l-60.9 .4zM69.6 239.2l.3 48.7v-48.3zM69.6 239.2l.3 48.7-.3 .1zM69.6 288l.3-.1z"/>
<path d="M130.8 239.6h60.5l.4-.4zM130.5 239.2h61.2l-60.9 .4zM130.5 239.2l.3 48.7v-48.3zM130.5 239.2l.3 48.7-.3 .1zM130.5 288l.3-.1z"/>
<path d="M191.7 239.6h92.6l.4-.4zM191.3 239.2h93.4l-93 .4zM191.3 239.2l.4 48.7v-48.3zM191.3 239.2l.4 48.7-.4 .1zM191.3 288l.4-.1z"/>
<path d="M284.7 239.6h63.6l.3-.4zM284.3 239.2h64.3l-63.9 .4zM284.3 239.2l.4 48.7v-48.3zM284.3 239.2l.4 48.7-.4 .1zM284.3 288l.4-.1z"/>
<path d="M404.7 239.2l-.3 .4 .3 48.4zM404.4 239.6l.3 48.4-.3-.1zM404.4 287.9l.3 .1z"/>
<path d="M191.3 277.3l.4 .4 93-.4zM191.7 277.7l93-.4-.4 .4zM284.7 277.3l-.4 .4 .4 10.3zM284.3 277.7l.4 10.3-.4-.1zM284.3 287.9l.4 .1z"/>
<path d="M191.3 277.7h93.4l-.4-.4zM191.3 277.7l.4-.4h92.6zM191.3 267.5v10.2l.4-.4zM191.3 267.5l.4 .4v9.4zM191.3 267.5l.4 .4 93-.4zM191.7 267.9l93-.4-.4 .4zM284.7 267.5l-.4 .4 .4 9.8zM284.3 267.9l.4 9.8-.4-.4z"/>
<path d="M383.1 277.3l.3 .4 11.7-.4zM383.4 277.7l11.7-.4-.4 .4zM394.7 277.7l.4 10.3v-10.7zM394.7 277.7l.4 10.3-.4-.1zM394.7 287.9l.4 .1z"/>
<path d="M348.5 277.7h34.8v-.4zM348.5 277.3h34.8l-34.8 .4z"/>
<path d="M394.7 277.3l.4 .4 9.6-.4zM395.1 277.7l9.6-.4-.3 .4zM404.7 277.3l-.3 .4 .3 10.3zM404.4 277.7l.3 10.3-.3-.1zM404.4 287.9l.3 .1z"/>
<path d="M9.1 9.4l-.2 278.6 .2-.1zM8.9 9.3l.2 .1-.2 278.6z"/>
<path d="M9.1 239.6l-.2 48.4 .2-.1zM8.9 239.4l.2 .2-.2 48.4z"/>
<path d="M9.1 287.9l60.7 .1-.2-.1zM9.1 287.9l60.7 .1h-60.9z"/>
<path d="M69.6 287.9l.3 .1zM69.9 239.2v48.8l-.3-.1zM69.9 239.2l-.3 .4v48.3z"/>
<path d="M69.9 287.9l60.7 .1-.1-.1zM69.9 287.9l60.7 .1h-60.8z"/>
<path d="M130.5 287.9l.3 .1zM130.8 239.2v48.8l-.3-.1zM130.8 239.2l-.3 .4v48.3z"/>
<path d="M130.8 287.9l60.7 .1-.2-.1zM130.8 287.9l60.7 .1h-60.9z"/>
<path d="M191.3 287.9l.4 .1zM191.7 239.2v48.8l-.4-.1zM191.3 239.6v48.3l.4-48.7z"/>
<path d="M191.7 287.9l92.8 .1-.2-.1zM191.7 287.9l92.8 .1h-93z"/>
<path d="M284.3 287.9l.4 .1zM284.7 239.2v48.8l-.4-.1zM284.7 239.2l-.4 .4v48.3z"/>
<path d="M191.5 288h93l-.2-.1zM191.5 288l.2-.1h92.6zM191.3 288l.4-.1zM191.7 277.7v10.2l-.4 .1zM191.3 277.3v10.7l.4-10.3z"/>
<path d="M284.7 287.9l63.8 .1-.2-.1zM284.7 287.9l63.8 .1h-64z"/>
<path d="M348.3 287.9l.3 .1zM348.6 239.2v48.8l-.3-.1zM348.6 239.2l-.3 .4v48.3z"/>
<path d="M383.3 288h11.6l-.2-.1zM383.4 287.9h11.3l-11.4 .1zM383.1 288l.3-.1zM383.4 277.7v10.2l-.3 .1zM383.1 277.3v10.7l.3-10.3z"/>
<path d="M8.9 288h395.7l-.2-.1zM8.9 288l.2-.1h395.3zM8.9 239.4v48.6l.2-.1zM8.9 239.4l.2 .2v48.3z"/>
<path d="M394.9 288h9.7l-.2-.1zM394.9 288l.2-.1h9.3zM394.7 288l.4-.1zM395.1 277.7v10.2l-.4 .1zM394.7 277.3v10.7l.4-10.3z"/>
<path d="M9.1 287.9l401.8 .1-.2-.1zM9.1 287.9l401.8 .1h-402z"/>
<path d="M404.7 287.9l6.2 .1-.2-.1zM404.7 287.9l6.2 .1h-6.3z"/>
<path d="M404.6 288h6.3l-.2-.1zM404.7 287.9h6l-6.1 .1zM404.4 288l.3-.1zM404.7 205.3v82.6l-.3 .1zM404.4 205v83l.3-82.7z"/>
</g>
<!-- layer: LINE THICK -->
<path d="M19.3 22.5h.4M19.5 20.4l1.4 2.1h.2M19.5 22.5v-2.3l1.6 2.3M20.9 20.2h.4M21.1 20.2v2.3M301 25.3h.5M301.3 23.2l1.3 2.1h.2M301.3 25.3v-2.3l1.5 2.3M302.6 23h.5M302.8 23v2.3" fill="none" stroke="#000" stroke-width=".25"/>
<!-- layer: LINE MEDIUM -->
<path d="M17.2 20.9l3.1-1.5 3.1 1.5h-1.5l.7 2.4h-4.6l.7-2.4zM298.9 23.7l3.2-1.5 3.1 1.5h-1.6l.8 2.4h-4.7l.8-2.4z" fill="none" stroke="#000" stroke-width=".25"/>
<g font-size="4.2">
<text x="286.8" y="252.5">NANT-Y-MOEL</text>
<text x="351.5" y="254">ADJACENT A4061</text>
<text x="351.1" y="259.1">NORTH OF NANT-Y-MOEL</text>
<text x="287.3" y="267.5">SITE PLAN</text>
<text x="351.1" y="264.1">RHONDDA CYNON TAFF</text>
<text x="351.2" y="269.2">CF32 7PB</text>
<text x="351.6" y="285.7">141296</text>
<text x="385.5" y="285.7">100</text>
<text x="397.7" y="285.7">01</text>
</g>
<g font-size="3.5">
<text x="311.6" y="66.7" transform="rotate(17 311.6 66.7)">35</text>
<text x="305" y="79" transform="rotate(-20 305 79)">C</text>
<text x="298.4" y="88.8" transform="rotate(-20 298.4 88.8)">B</text>
<text x="315.1" y="85.6" transform="rotate(-20 315.1 85.6)">D</text>
<text x="409" y="89.4" transform="rotate(-90 409 89.4)">ALL SCALES AS SHOWN WHEN PRINTED AT A3</text>
<text x="308.8" y="96" transform="rotate(-20 308.8 96)">A</text>
<text x="202.5" y="123.1" transform="rotate(-75 202.5 123.1)">BWLCH-Y-CLAWDD ROAD</text>
<text x="206.8" y="123.5" transform="rotate(-75 206.8 123.5)">A4061 - FROM RHONDDA</text>
<text x="123.8" y="212">ACCESS ROUTE</text>
<text x="409" y="286.3" transform="rotate(-90 409 286.3)">ALL SCALES AS SHOWN WHEN PRINTED AT A3</text>
</g>
<g font-size="2.8">
<text x="303.4" y="50.9">NOTES</text>
<text x="303.5" y="54.3">Climbing face - Face C</text>
<text x="303.5" y="57.7">Step pegs - Faces B &amp; D</text>
<text x="321.3" y="76.1">N35</text>
<text x="321.3" y="79.4">MARK</text>
<text x="271.1" y="266.3">BY</text>
<text x="276.4" y="266.3">DATE</text>
<text x="233.9" y="271.1">AM</text>
<text x="259" y="271.1">MP</text>
<text x="279.3" y="271.1">JBT</text>
</g>
<g font-size="2.5">
<text x="216.9" y="56.9">CATTLE GRID</text>
<text x="143.7" y="107.6">DSO EQUIPMENT HOUSED</text>
<text x="143.7" y="113.7">KENILWORTH EQUIPMENT</text>
<text x="143.8" y="110.6">WITHIN EXISITNG ARQIVA</text>
<text x="143.7" y="116.7">CABIN</text>
<text x="16.9" y="136">PROPOSED 14m TIMBER POLE</text>
<text x="143.6" y="133.5">14.0m HIGH TIMBER POLE</text>
<text x="138.2" y="146.4">PROPOSED 150mm U/G DUCT FOR FEEDERS</text>
<text x="141.9" y="156.9">1.8m HIGH PALISADE</text>
<text x="142" y="160">FENCE WITH 1.0m</text>
<text x="142.2" y="163">WIDE ACCESS GATE</text>
<text x="194.7" y="262">01</text>
<text x="227.5" y="262">FIRST ISSUE</text>
<text x="193.3" y="266.2">REV</text>
<text x="232.6" y="266.2">REV</text>
<text x="192" y="275">WHEN PRINTED AT A3</text>
<text x="194.2" y="272">SCALE AS SHOWN</text>
<text x="193.3" y="280.3">ALL DIMENSIONS IN mm UNLESS OTHERWISE STATED.</text>
<text x="193.2" y="286.3">OTHER RELEVANT DRAWINGS.</text>
<text x="193.3" y="283.3">THIS DRAWING TO BE READ IN CONJUNCTION WITH</text>
</g>
<g font-size="2.1">
<text x="67.7" y="71.2">REDUNDANT</text>
<text x="67.7" y="76.2">BASE</text>
<text x="67.7" y="73.7">CONCRETE</text>
<text x="409.9" y="101" transform="rotate(-90 409.9 101)">10cm</text>
<text x="54.8" y="106.6">REDUNDANT</text>
<text x="54.8" y="111.6">BASE</text>
<text x="54.9" y="109.1">CONCRETE</text>
<text x="409.9" y="109.6" transform="rotate(-90 409.9 109.6)">9cm</text>
<text x="409.9" y="119.5" transform="rotate(-90 409.9 119.5)">8cm</text>
<text x="409.9" y="129.3" transform="rotate(-90 409.9 129.3)">7cm</text>
<text x="89.9" y="142.5" transform="rotate(15 89.9 142.5)">2000</text>
<text x="111.9" y="138.3" transform="rotate(-75 111.9 138.3)">500</text>
<text x="409.9" y="139.1" transform="rotate(-90 409.9 139.1)">6cm</text>
<text x="409.9" y="148.9" transform="rotate(-90 409.9 148.9)">5cm</text>
<text x="409.9" y="158.6" transform="rotate(-90 409.9 158.6)">4cm</text>
<text x="409.9" y="168.6" transform="rotate(-90 409.9 168.6)">3cm</text>
<text x="409.9" y="178.3" transform="rotate(-90 409.9 178.3)">2cm</text>
<text x="409.9" y="188.3" transform="rotate(-90 409.9 188.3)">1cm</text>
<text x="409.9" y="198" transform="rotate(-90 409.9 198)">0cm</text>
<text x="287.3" y="243.9">TITLE</text>
<text x="351.2" y="243.9">SITE ADDRESS</text>
<text x="271.7" y="261.9">TT</text>
<text x="276" y="261.9">15/05/19</text>
<text x="220.8" y="271.1">DRAWN</text>
<text x="243.5" y="271.1">CHECKED</text>
<text x="265.9" y="271.1">APPROVED</text>
<text x="265.9" y="275.9">DATE</text>
<text x="273.2" y="275.9">15/05/19</text>
<text x="220.9" y="276">DATE</text>
<text x="228.3" y="276">15/05/19</text>
<text x="243.6" y="276.1">DATE</text>
<text x="251" y="276.1">15/05/19</text>
<text x="352.1" y="281.6">ARQIVA REF.</text>
<text x="384.8" y="281.6">DRG No.</text>
<text x="397.5" y="281.6">REV</text>
</g>
</svg>
